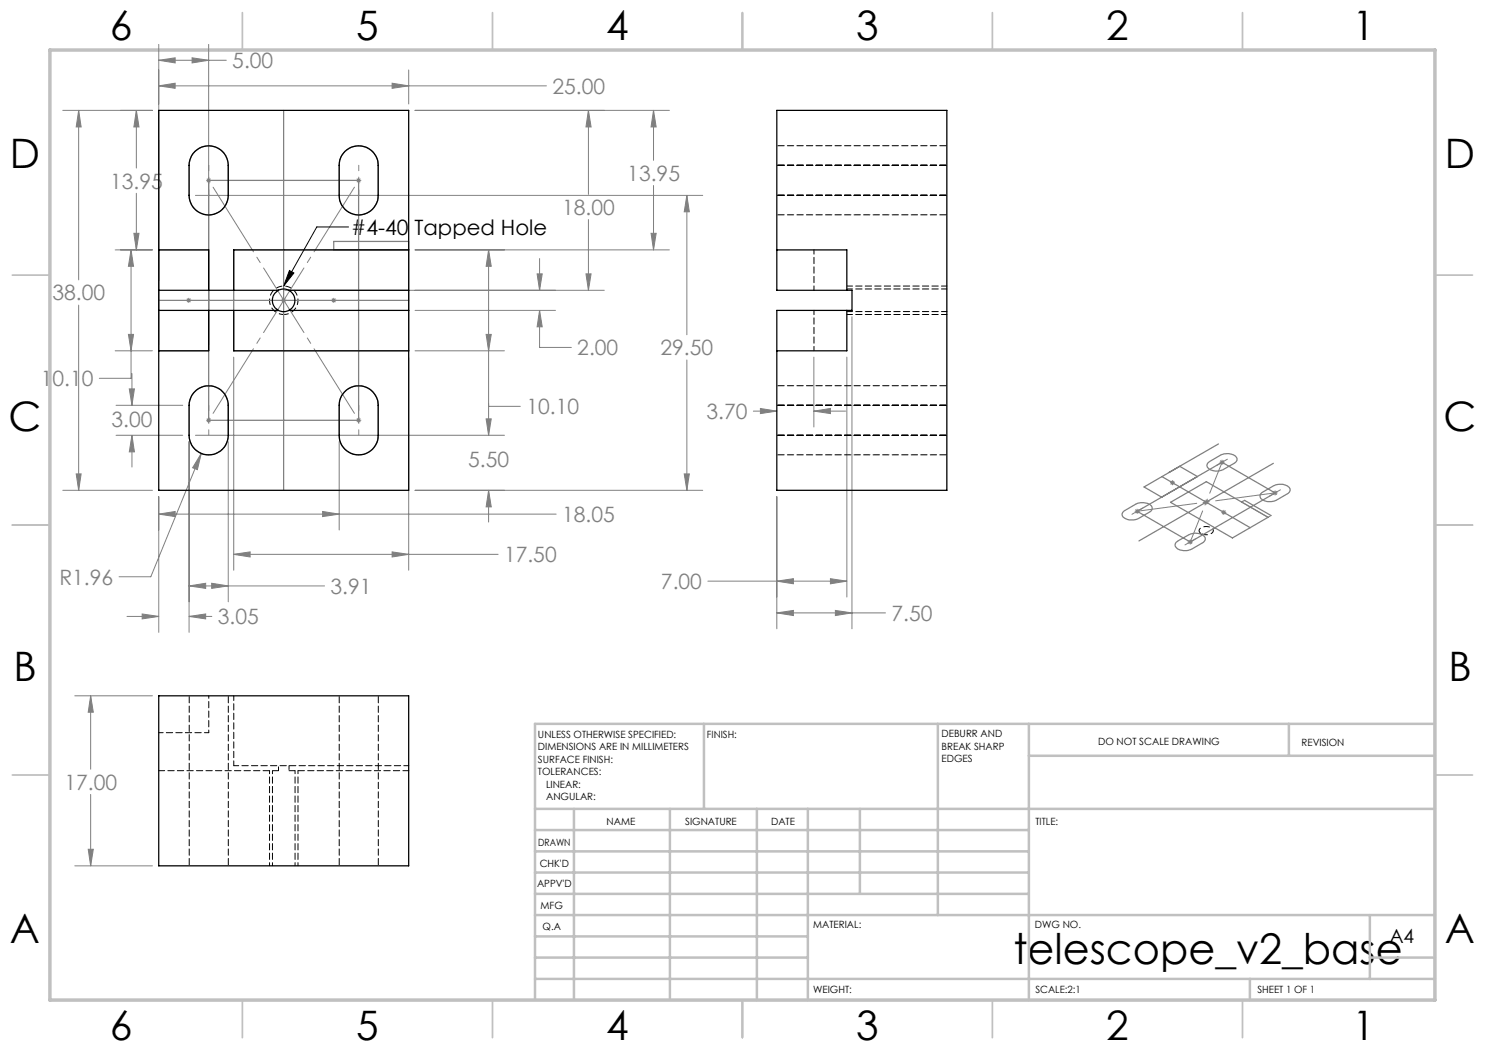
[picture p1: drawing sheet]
<svg xmlns="http://www.w3.org/2000/svg" width="297mm" height="210mm" viewBox="0 0 297 210" stroke-linecap="round" stroke-linejoin="round" font-family="sans-serif">
<g fill="none" stroke="#808080" stroke-width=".2">
<path d="M31.7 17.2l3.3-.6v1.1zM31.7 12.1l3.3-.5v1zM31.8 8.9v60M31.8 17.2h77.5M31.8 12.1h13.5M38.4 11.6l3.3 .5-3.3 .5zM41.7 8.9v60M78.4 16.6l3.3 .6-3.3 .5zM81.7 14v6.8M12.6 22.1h17.9M15.7 22.1l.5 3.3h-1zM15.7 22.1v33.9"/>
<path d="M27.3 22.1l.5 3.3h-1zM27.3 22.1v11.5M27.3 38.7v11.3M39.1 39.1h101.4M41.2 36.1h1M41.4 35.7l.7 .7M42.1 35.7l-.7 .7M71.2 36.1h1M71.4 35.7l.7 .7M71.7 35.6v1M72.1 35.7l-.7 .7M83 22.1h50.9"/>
<path d="M117.7 22.1l.5 3.3h-1zM117.7 22.1v16.8M130.7 22.1l.5 3.3h-1zM130.7 22.1v10M130.7 37.1v12.9M137.4 39.1l.5 3.3h-1.1zM137.4 39.1v27.8M23 50h7.5M26.2 50l.5 3.3h-1zM26.2 50v25.7h-6.3M26.8 46.7h1l-.5 3.3zM37.4 59.7l.7 .7"/>
<path d="M37.7 59.6v1M38.1 59.7l-.7 .7M56.4 59.7l.7 .7M56.7 59.6v1M56.9 58.1h64M57.1 59.7l-.7 .7M66.4 59.7l.7 .7M66.7 59.6v1M67.1 59.7l-.7 .7M81.7 48.3v1.7h-15M83 50h50.9M97.7 50l.5 3.3h-1z"/>
<path d="M97.7 50v37.1M107.4 54.8h1l-.5 3.3zM107.9 51.7v6.4M117.2 54.8h1l-.5 3.3zM117.7 43.9v14.2M130.2 46.7h1l-.5 3.3zM15.7 61v37.1M23 70.2h7.5M25.7 66.9h1l-.5 3.3zM25.9 77.8h1l-.5 3.3zM26.4 74.7v6.4M37.2 60.1h1"/>
<path d="M46.7 71.4v42.6M56.2 60.1h1M66.3 60.1h.9M81.7 71.4v42.6M83 70.2h17.9M83 62.1h28.1M97.2 66.9h1l-.5 3.3zM107.9 62.1l.5 3.3h-1zM107.9 62.1v7.4h6.4M137.4 72v26.1M162.8 71.4v14M169.4 71.4v48"/>
<path d="M170.4 63.4v62.4M12.6 98.1h17.9M15.2 94.8h1l-.5 3.3zM23.2 87.1h13.3M23.2 81.1h13.3M26.4 87.1l.5 3.3h-1zM26.4 87.1v6.3M31.8 99.3v27.2M37.8 88.3v38.2M39.1 87.1h61.8M40.3 90.7l-.8 3.2-1-.4zM40.3 90.7l-10.1 24.6h-6.4"/>
<path d="M41.2 84.1h1M41.4 83.7l.7 .7M41.7 83.6v1M42.1 83.7l-.7 .7M45.6 88.3v32.1M67.8 88.3v17.7M71.2 84.1h1M71.4 83.7l.7 .7M71.7 83.6v1M72.1 83.7l-.7 .7M83 98.1h57.5M97.2 83.8h1l-.5 3.3z"/>
<path d="M97.7 98.1l.5 3.3h-1zM97.7 81.3h6.4M97.7 98.1v6.3M136.8 94.8h1.1l-.5 3.3zM150.7 82.2h4.7M152.1 81.7l3.3 .5-3.3 .5zM155.4 99.3v26.5M162.8 82.2l3.3-.5v1zM162.8 82.2h6.3M234 96.5h1M234.1 96.2l.7 .7M234.5 96.1v.9"/>
<path d="M234.8 96.2l-.7 .7M241.2 99.9v1M243.9 92.5h1M244.1 92.1l.7 .7M244.4 92v1M244.8 92.1l-.7 .7M254.5 98.6h1M254.7 98.2l.7 .7M255 98.1v1M255.4 98.2l-.7 .7M31.7 102.8l3.3-.5v1zM31.8 102.8h79.4"/>
<path d="M37.8 117.2l3.3-.5v1zM37.8 117.2h27.1M42.3 116.7l3.3 .5-3.3 .5zM46.7 110.9l3.3-.5v1zM46.7 110.9h52.9M64.5 102.3l3.3 .5-3.3 .5zM78.4 110.4l3.3 .5-3.3 .5zM141.6 116.2h27.8M155.4 116.2l3.3-.5v1.1zM166.1 115.7l3.3 .5-3.3 .6zM226.9 102.3h1M227.1 101.9l.7 .7"/>
<path d="M227.4 101.8v1M227.8 101.9l-.7 .7M237.5 108.4h1M237.7 108l.7 .8M238.1 107.9v1M238.4 108l-.7 .8M240.7 100.4h1M240.9 100.1l.7 .7M241.6 100.1l-.7 .7M244.3 102.5h1M244.4 102.1l.7 .7M244.8 102v1"/>
<path d="M245.1 102.1l-.7 .7M248.3 100.4l5.3 3.1 .6-.4M15 139.2h15.5M18.1 139.2l.6 3.2h-1.1zM18.1 139.2v14.6M25.4 123.3h6.4M28.4 122.8l3.3 .5-3.3 .5zM37.8 123.3l3.3-.5v1zM37.8 123.3h4.6M155.4 122.6l3.3-.5v1zM155.4 122.6h21.7M167.1 122.1l3.3 .5-3.3 .5z"/>
<path d="M18.1 158.9v14.3M15 173.2h15.5M17.6 169.9h1.1l-.6 3.3z"/>
</g>
<g fill="none" stroke="#808080" stroke-width=".25">
<path d="M31.7 28.1v42.1h10M39 30.3a3.9 3.9 0 0 1 4.3-.8 3.9 3.9 0 0 1 2.3 3.6v6a3.9 3.9 0 0 1-3.9 3.9 3.9 3.9 0 0 1-3.9-3.9v-6a4.1 4.1 0 0 1 1.2-2.8zM41.7 36.1h30v48h-30zM56.7 22.1v76M68.8 30.5a3.9 3.9 0 0 1 4.3-1.1 3.9 3.9 0 0 1 2.5 3.7v6a3.9 3.9 0 0 1-3.9 3.9 3.9 3.9 0 0 1-3.9-3.9v-6a3.8 3.8 0 0 1 1-2.6zM31.7 50h10M46.7 50h35v20.2h-35zM81.7 48.3h-15v1.7M31.7 60.1h50M39.2 78.1a3.9 3.9 0 0 1 4.2-.6 3.9 3.9 0 0 1 2.2 3.6v6a3.9 3.9 0 0 1-3.9 3.9 3.9 3.9 0 0 1-3.9-3.9v-6a4 4 0 0 1 1.4-3zM68.8 78.4a3.9 3.9 0 0 1 4.3-1 3.9 3.9 0 0 1 2.5 3.7v6a3.9 3.9 0 0 1-3.9 3.9 3.9 3.9 0 0 1-3.9-3.9v-6a3.9 3.9 0 0 1 1-2.7zM228.8 97.4l7.1-4.1 3.6 2-7.2 4.1z"/>
<path d="M232.4 95.3l17.6 10.2M241.7 92.5l2.4-1.5a2.64 2.64 0 0 1 3.3 .6 .89 .89 0 0 1-.6 1.1l-2.1 1.2a2.58 2.58 0 0 1-3.3-.6 .7 .7 0 0 1 .3-.8zM243.7 88.8l-9.9 5.7M252.3 98.6l2.4-1.4a2.46 2.46 0 0 1 3.3 .7v.4l-.4 .4-2.3 1.3a2.58 2.58 0 0 1-3.2-.5 .74 .74 0 0 1 .2-.9zM254.7 92.7l-26.9 15.5M224.6 102.4l2.5-1.5a2.66 2.66 0 0 1 3.3 .5v.3l-.2 .5-2.4 1.5a2.47 2.47 0 0 1-3.4-.7v-.3zM227.4 102.3l17-9.8 10.6 6.1-16.9 9.8zM234.1 100.5l7.2-4.2 12.3 7.2-7.1 4.1zM235.3 108.4l2.4-1.4a2.5 2.5 0 0 1 3.4 .6l-.1 .5-.4 .4-2.2 1.3a2.76 2.76 0 0 1-3.3-.4 .74 .74 0 0 1 .2-1zM248.3 100.4l.6-.3 5.3 3"/>
</g>
<path d="M56.8 62.9a2.84 2.84 0 0 1-2.5-4.2 2.84 2.84 0 0 1 4.8-.2 2.84 2.84 0 0 1-2.1 4.4h-.2" fill="none" stroke="#000" stroke-width=".2" stroke-dasharray="1.3 .6" stroke-dashoffset=".3" stroke-linecap="butt"/>
<path d="M240.2 106.7a.7 .7 0 0 1-.3-.8 .7 .7 0 0 1 .8-.5 1.51 1.51 0 0 1 2 .8 1.73 1.73 0 0 1-2.5 .5" fill="none" stroke="#000" stroke-width=".2" stroke-dasharray="1.3 .6" stroke-dashoffset="-.1" stroke-linecap="butt"/>
<path d="M57.9 54.1l.9 .5-2.1 2.6zM69.7 45.4h-6.3l-6.7 11.8" fill="none" stroke="#000" stroke-width=".2"/>
<g fill="none" stroke="#c0c0c0" stroke-width=".35">
<path d="M48.5 2.5v7.5M98.5 2.5v7.5M148.5 2.5v7.5M198.5 2.5v7.5M248.5 2.5v7.5M2.5 55h7.5M287 55h7.5M2.5 105h7.5M287 105h7.5M2.5 155h7.5M287 155h7.5M48.5 200v7.5"/>
<path d="M98.5 200v7.5M148.5 200v7.5M198.5 200v7.5M248.5 200v7.5"/>
</g>
<g fill="none" stroke="#c0c0c0" stroke-width=".5">
<path d="M140.8 144.8v17M187.6 144.8v38.2M205.8 144.8v55.2M205.8 151.2h81.2M257.8 144.8v6.4M287 144.8h-180v55.2M107 161.8h180M107 178.8h98.8M107 174.5h98.8M107 170.3h98.8M107 166h98.8M114.8 161.8v38.2"/>
<path d="M134 161.8v38.2M151.4 161.8v38.2M161.6 161.8v38.2M172 161.8v17M107 195.8h180M107 191.5h54.6M107 187.3h54.6M107 183h180M250 195.8v4.2M274 191.5h13M274 183v12.8"/>
</g>
<path d="M10 10h277v190h-277z" fill="none" stroke="#c0c0c0" stroke-width=".7"/>
<path d="M41.8 36.1l30 48M41.8 84.1l30-48" fill="none" stroke="#808080" stroke-width=".2" stroke-dasharray="15.2 1.3 1.3 1.3" stroke-dashoffset="-1.6"/>
<path d="M227.4 102.2l27.6-3.6" fill="none" stroke="#808080" stroke-width=".2" stroke-dasharray="15.2 1.3 1.3 1.3" stroke-dashoffset="3.2"/>
<path d="M244.4 92.5l-6.3 15.9" fill="none" stroke="#808080" stroke-width=".2" stroke-dasharray="15.2 1.3 1.3 1.3" stroke-dashoffset="8.6"/>
<path d="M41.8 33.1v6M71.8 33.1v6M41.8 87.1v-6M71.8 87.1v-6" fill="none" stroke="#808080" stroke-width=".2" stroke-dasharray="15.2 1.3 1.3 1.3" stroke-dashoffset="14.1"/>
<path d="M245.5 91.8l-2.1 1.3M256.1 98l-2.1 1.2M226.4 102.9l2.1-1.3M237 109l2.1-1.2" fill="none" stroke="#808080" stroke-width=".2" stroke-dasharray="15.2 1.3 1.3 1.3"/>
<path d="M53.9 154.1v19M59.6 154.1v19" fill="none" stroke="#000" stroke-width=".2" stroke-dasharray="1.3 .6" stroke-dashoffset=".7"/>
<path d="M169.4 57.2h20M169.4 62.9h20" fill="none" stroke="#000" stroke-width=".2" stroke-dasharray="1.3 .6" stroke-dashoffset=".2"/>
<path d="M15.2 94.8h1l-.5 3.3zM15.7 22.1l.5 3.3h-1zM31.7 17.2l3.3-.6v1.1zM78.4 16.6l3.3 .6-3.3 .5zM27.3 22.1l.5 3.3h-1zM26.8 46.7h1l-.5 3.3zM26.2 50l.5 3.3h-1zM25.7 66.9h1l-.5 3.3zM31.7 12.1l3.3-.5v1zM38.4 11.6l3.3 .5-3.3 .5zM117.7 22.1l.5 3.3h-1zM117.2 54.8h1l-.5 3.3zM107.4 54.8h1l-.5 3.3zM107.9 62.1l.5 3.3h-1zM130.2 46.7h1l-.5 3.3zM130.7 22.1l.5 3.3h-1zM97.7 50l.5 3.3h-1zM97.2 66.9h1l-.5 3.3zM46.7 110.9l3.3-.5v1zM78.4 110.4l3.3 .5-3.3 .5zM28.4 122.8l3.3 .5-3.3 .5zM37.8 123.3l3.3-.5v1zM37.8 117.2l3.3-.5v1zM42.3 116.7l3.3 .5-3.3 .5zM40.3 90.7l-1.8 2.8 1 .4zM31.7 102.8l3.3-.5v1zM64.5 102.3l3.3 .5-3.3 .5zM97.7 98.1l.5 3.3h-1zM97.2 83.8h1l-.5 3.3zM26.4 87.1l.5 3.3h-1zM25.9 77.8h1l-.5 3.3zM136.8 94.8h1.1l-.5 3.3zM137.4 39.1l.5 3.3h-1.1zM18.1 139.2l.6 3.2h-1.1zM17.6 169.9h1.1l-.6 3.3zM167.1 122.1l3.3 .5-3.3 .5zM155.4 122.6l3.3-.5v1zM155.4 116.2l3.3-.5v1.1zM166.1 115.7l3.3 .5-3.3 .6zM152.1 81.7l3.3 .5-3.3 .5zM162.8 82.2l3.3-.5v1z" fill="#808080"/>
<path d="M57.9 54.1l.9 .5-2.1 2.6z" fill="#000"/>
<g fill="none" stroke="#000" stroke-width=".25">
<path d="M31.7 22.1h50v76h-50zM39 30.3a3.9 3.9 0 0 1 4.2-.8 3.9 3.9 0 0 1 2.4 3.6v6a3.9 3.9 0 0 1-3.9 3.9 3.9 3.9 0 0 1-3.9-3.9l.1-6.5 .4-1.5zM69 30.3a3.9 3.9 0 0 1 4.2-.9 3.9 3.9 0 0 1 2.4 3.7v6a3.9 3.9 0 0 1-3.9 3.9 3.9 3.9 0 0 1-3.9-3.9l.1-6.5a3.7 3.7 0 0 1 1.1-2.3zM155.4 22.1h34v76h-34v-36h15v-4h-15zM31.7 50h10v8.1M31.7 58.1h24M55.7 58.1a2.39 2.39 0 0 1 2.1 0M55.7 58.1a2.29 2.29 0 0 0 0 4M57.8 58.1a2.29 2.29 0 0 1 0 4M57.8 58.1h23.9M81.7 50h-35v8.1M155.4 50h14v8.1"/>
<path d="M31.7 62.1h24M39 78.3a3.9 3.9 0 0 1 4.2-.8 3.9 3.9 0 0 1 2.4 3.6v6a3.9 3.9 0 0 1-3.9 3.9 3.9 3.9 0 0 1-3.9-3.9l.1-6.5 .4-1.5zM41.7 62.1v8.1h-10M46.7 62.1v8.1h35M55.7 62.1a2.39 2.39 0 0 0 2.1 0M57.8 62.1h23.9M69 78.3a3.9 3.9 0 0 1 4.2-.8 3.9 3.9 0 0 1 2.4 3.6v6a3.9 3.9 0 0 1-3.9 3.9 3.9 3.9 0 0 1-3.9-3.9l.1-6.5a3.7 3.7 0 0 1 1.1-2.3zM169.4 62.1v8.1h-14M31.7 139.2h50v34h-50z"/>
</g>
<path d="M189.4 33.1h-34M189.4 39.1h-34M189.4 29.1h-34M155.4 43h34M189.4 77.1h-34M155.4 91h34M189.4 81.1h-34M189.4 87.1h-34M37.8 173.1v-34M45.7 173.1v-34M67.8 173.1v-34M75.7 173.1v-34" fill="none" stroke="#000" stroke-width=".2" stroke-dasharray="1.3 .6" stroke-dashoffset="-.2"/>
<path d="M46.8 153.1v-14M81.8 153.1h-35" fill="none" stroke="#000" stroke-width=".2" stroke-dasharray="1.3 .6" stroke-dashoffset=".3"/>
<path d="M162.8 58.1v-8.1M162.8 70.2v-8.1M41.8 146.5h-10" fill="none" stroke="#000" stroke-width=".2" stroke-dasharray="1.3 .6" stroke-dashoffset=".4"/>
<path d="M41.8 146.5v-7.4M54.5 154.1v19M59 173.1v-19" fill="none" stroke="#000" stroke-width=".2" stroke-dasharray="1.3 .6" stroke-dashoffset=".7"/>
<path d="M55.7 154.1v-1M57.8 153.1v1" fill="none" stroke="#000" stroke-width=".2" stroke-dasharray="1.3 .6" stroke-dashoffset=".5"/>
<path d="M31.8 154.1h23.9M57.8 154.1h24" fill="none" stroke="#000" stroke-width=".2" stroke-dasharray="1.3 .6" stroke-dashoffset=".1"/>
<path d="M189.4 57.8h-20M169.4 62.3h20" fill="none" stroke="#000" stroke-width=".2" stroke-dasharray="1.3 .6" stroke-dashoffset=".2"/>
<text font-size="8.5" x="202.7" y="192.7">telescope_v2_base</text>
<g font-size="8.1">
<text x="22" y="8">6</text>
<text x="71.2" y="8">5</text>
<text x="121.2" y="8">4</text>
<text x="171.3" y="8">3</text>
<text x="221.3" y="8">2</text>
<text x="270.5" y="8">1</text>
<text x="2" y="33.6">D</text>
<text x="289" y="33.6">D</text>
<text x="1.7" y="86.1">C</text>
<text x="288.7" y="86.1">C</text>
<text x="2.7" y="136.1">B</text>
<text x="289.7" y="136.1">B</text>
<text x="2" y="188.6">A</text>
<text x="289" y="188.6">A</text>
<text x="22" y="208">6</text>
<text x="71.2" y="208">5</text>
<text x="121.2" y="208">4</text>
<text x="171.3" y="208">3</text>
<text x="221.3" y="208">2</text>
<text x="270.5" y="208">1</text>
</g>
<g font-size="4.2" fill="#808080">
<text x="46.5" y="13.7">5.00</text>
<text x="110.5" y="18.7">25.00</text>
<text x="22" y="37.7">13.95</text>
<text x="125.5" y="36.2">13.95</text>
<text x="112.4" y="43">18.00</text>
<text x="10.5" y="60.1">38.00</text>
<text x="115.5" y="71.1">2.00</text>
<text x="132.1" y="71.1">29.50</text>
<text x="8.1" y="77.3">10.10</text>
<text x="105.3" y="82.8">10.10</text>
<text x="141.3" y="83.8">3.70</text>
<text x="22.3" y="85.4">3.00</text>
<text x="93.6" y="93.4">5.50</text>
<text x="112.4" y="104.4">18.05</text>
<text x="100.8" y="112.5">17.50</text>
<text x="11.9" y="116.9">R1.96</text>
<text x="66.1" y="118.8">3.91</text>
<text x="132.2" y="117.8">7.00</text>
<text x="43.6" y="124.9">3.05</text>
<text x="178.3" y="124.2">7.50</text>
<text x="12.9" y="157.9">17.00</text>
</g>
<text font-size="4.2" x="70.2" y="47">#4-40 Tapped Hole</text>
<text font-size="3.9" x="277.9" y="188.5">A4</text>
<g font-size="2">
<text x="107.6" y="147.6">UNLESS OTHERWISE SPECIFIED:</text>
<text x="141.4" y="147.6">FINISH:</text>
<text x="188.3" y="147.5">DEBURR AND</text>
<text x="188.3" y="150">BREAK SHARP</text>
<text x="219.6" y="149">DO NOT SCALE DRAWING</text>
<text x="260.3" y="149.2">REVISION</text>
<text x="107.6" y="150.1">DIMENSIONS ARE IN MILLIMETERS</text>
<text x="107.6" y="152.6">SURFACE FINISH:</text>
<text x="107.6" y="155.1">TOLERANCES:</text>
<text x="188.3" y="152.5">EDGES</text>
<text x="109.2" y="157.6">LINEAR:</text>
<text x="109.2" y="160.1">ANGULAR:</text>
<text x="121.3" y="165">NAME</text>
<text x="137" y="164.9">SIGNATURE</text>
<text x="154.2" y="164.9">DATE</text>
<text x="207.1" y="164.9">TITLE:</text>
<text x="107.6" y="169.1">DRAWN</text>
<text x="107.9" y="173.3">CHK'D</text>
<text x="107.4" y="177.4">APPV'D</text>
<text x="108.1" y="181.8">MFG</text>
<text x="108.5" y="186">Q.A</text>
<text x="162.6" y="185.5">MATERIAL:</text>
<text x="207" y="185.5">DWG NO.</text>
<text x="162.6" y="198.5">WEIGHT:</text>
<text x="207.1" y="198.6">SCALE:2:1</text>
<text x="251.5" y="198.6">SHEET 1 OF 1</text>
</g>
</svg>
